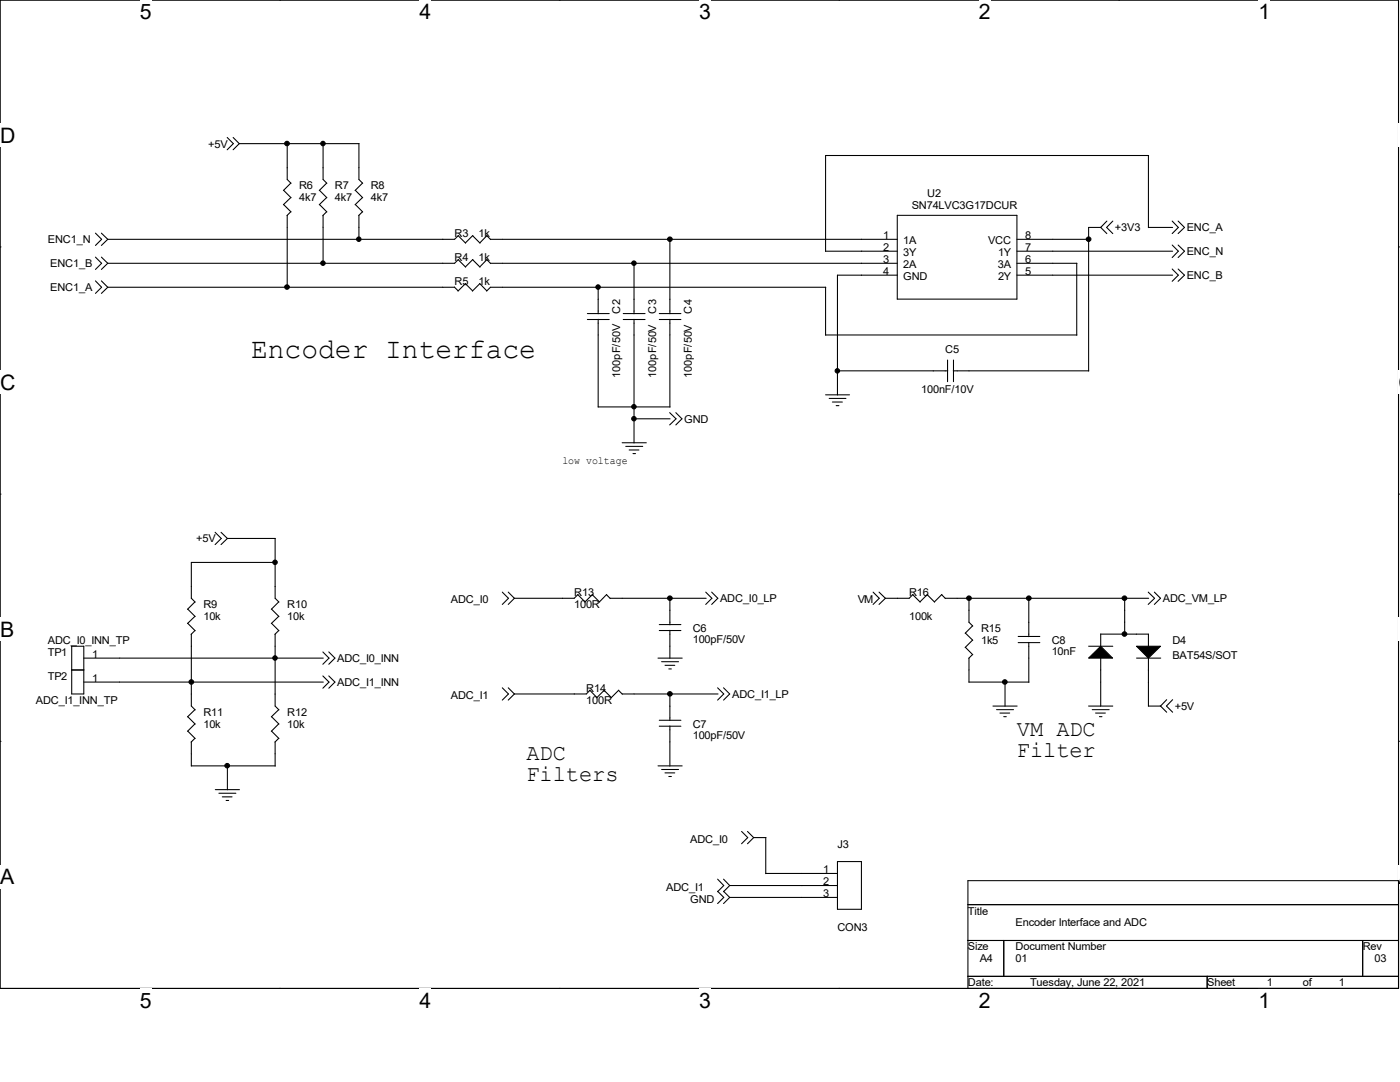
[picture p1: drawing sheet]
<svg xmlns="http://www.w3.org/2000/svg" width="279mm" height="216mm" viewBox="0 0 279 216" stroke-linecap="round" stroke-linejoin="round" font-family="sans-serif">
<path d="M0 0h279.1v197.2h-279.1z" fill="none" stroke="#000" stroke-width=".21"/>
<g fill="#fff">
<path d="M27.9 0h2.4v4.7h-2.4z"/>
<path d="M27.9 197.2h2.4v4.8h-2.4z"/>
</g>
<path d="M55.8 0h.1M55.8 197.2h.1" fill="none" stroke="#000" stroke-width=".21"/>
<g fill="#fff">
<path d="M83.7 0h2.4v4.7h-2.4z"/>
<path d="M83.7 197.2h2.4v4.8h-2.4z"/>
</g>
<path d="M111.6 0h.1M111.6 197.2h.1" fill="none" stroke="#000" stroke-width=".21"/>
<g fill="#fff">
<path d="M139.5 0h2.4v4.7h-2.4z"/>
<path d="M139.5 197.2h2.4v4.8h-2.4z"/>
</g>
<path d="M167.4 0h.1M167.4 197.2h.1" fill="none" stroke="#000" stroke-width=".21"/>
<g fill="#fff">
<path d="M195.3 0h2.4v4.7h-2.4z"/>
<path d="M195.3 197.2h2.4v4.8h-2.4z"/>
</g>
<path d="M223.3 0h.1M223.3 197.2h.1" fill="none" stroke="#000" stroke-width=".21"/>
<g fill="#fff">
<path d="M251.2 0h2.3v4.7h-2.3z"/>
<path d="M251.2 197.2h2.3v4.8h-2.3z"/>
<path d="M0 24.6h3v4.8h-3z"/>
<path d="M279.1 24.6h.3v4.8h-.3z"/>
<path d="M0 73.9h3v4.8h-3z"/>
<path d="M279.1 73.9h.3v4.8h-.3z"/>
</g>
<path d="M0 49.3h.1M279.1 49.3h.1" fill="none" stroke="#000" stroke-width=".21"/>
<g fill="#fff">
<path d="M0 123.2h2.8v4.8h-2.8z"/>
<path d="M279.1 123.2h.3v4.8h-.3z"/>
</g>
<path d="M0 98.6h.1M279.1 98.6h.1" fill="none" stroke="#000" stroke-width=".21"/>
<g fill="#fff">
<path d="M0 172.6h2.8v4.7h-2.8z"/>
<path d="M279 172.6h.4v4.7h-.4z"/>
</g>
<g fill="none" stroke="#000" stroke-width=".21">
<path d="M45.3 27.4l1.3 1.3-1.3 1.2M46.5 27.4l1.3 1.3M47.8 28.7l-1.3 1.2M47.8 28.7h23.8v7.1l.8 .8M56.6 38l1.5 1.5M57.3 28.7v7.1l.8 .8M58 36.5l-1.4 1.5M58 39.4l-1.4 1.5M63.8 38l1.4 1.5M64.5 28.7v7.1l.7 .8M65.2 36.5l-1.5 1.5M65.2 39.4l-1.5 1.5"/>
<path d="M70.9 38l1.5 1.5M72.3 36.5l-1.4 1.5M72.3 39.4l-1.4 1.5M229.2 31v14.4h4.8M229.2 31h-64.4v19.1h14.3M19 51.3l1.3 1.2-1.3 1.3M19 46.5l1.3 1.3-1.3 1.2M19 56l1.3 1.3-1.3 1.2M20.2 51.3l1.3 1.2M20.2 46.5l1.3 1.3M20.2 56l1.3 1.3M21.5 52.5l-1.3 1.3"/>
<path d="M21.5 47.8l-1.3 1.2M21.5 57.3l-1.3 1.2M21.5 57.3h69.2M56.6 40.8l1.5 1.5M57.3 43v14.4M58 42.2l-.7 .8M63.8 40.8l1.4 1.5M64.5 43v9.6M65.2 42.2l-.8 .8M70.9 40.8l1.5 1.5M71.6 43v4.8M72.3 42.2l-.7 .8"/>
<path d="M90.7 57.3l.7 .7M91.4 51.8l1.5 1.5M91.5 47l-.8 .8h-69.2M91.5 51.8l-.8 .7h-69.2M92.8 56.6l1.5 1.4M92.9 56.6l-1.5 1.5M94.3 47l1.5 1.5M94.3 51.8l1.5 1.5M94.4 47l-1.5 1.5-1.5-1.5M94.4 51.8l-1.5 1.5M95.7 56.6l1.5 1.4M95.8 56.6l-1.5 1.5"/>
<path d="M97.2 47l.7 .8M97.2 51.8l.7 .8M97.2 47l-1.4 1.5M97.2 51.8l-1.4 1.5M97.9 47.8h81.2M97.9 52.5h81.2M119.4 57.3v5.3M126.5 52.5v10.1M133.7 47.8v14.8M164.8 57.3v9.6M164.8 57.3h-66.9l-.8 .8M179.1 43h23.8v16.7h-23.8z"/>
<path d="M179.1 54.9h-12v23.9M202.9 47.8h14.4M202.9 50.1h31.1M202.9 52.5h12M202.9 54.9h31.1M214.9 52.5v14.4M219.7 45.4h-2.4v28.6M220.9 44.1l-1.2 1.3 1.2 1.2M222.1 44.1l-1.2 1.3 1.2 1.2M233.9 48.9l1.3 1.2-1.3 1.3M233.9 53.7l1.3 1.2-1.3 1.2M233.9 44.1l1.3 1.3-1.3 1.2"/>
<path d="M235.1 48.9l1.3 1.2-1.3 1.3M235.1 53.7l1.3 1.2-1.3 1.2M235.1 44.1l1.3 1.3-1.3 1.2M117.2 63.8h4.4M117.2 62.6h4.4M119.4 63.7v17.5M124.4 63.8h4.3M124.4 62.6h4.3M126.5 63.7v24.7M131.6 63.8h4.3M131.6 62.6h4.3M133.7 63.7v17.5"/>
<path d="M164.8 78.8h4.7M164.8 66.8h50.1M165.5 79.5h3.3M167.1 74h22M189.1 71.8v4.4M190.2 74h27.1M190.3 71.8v4.4M119.4 81.2h14.3M124.2 88.3h4.8M124.9 89.1h3.4M125.6 89.8h1.9M126.3 90.5h.5"/>
<path d="M126.5 83.6h7.2M133.6 82.3l1.3 1.3-1.3 1.2M134.9 82.3l1.2 1.3-1.2 1.2M166.1 80.2h2M166.9 80.9h.5M42.9 106.2l1.3 1.2-1.3 1.3M44.1 106.2l1.3 1.2M45.4 107.4l-1.3 1.3M45.4 107.4h9.5M54.9 107.4v12l.8 .7M54.9 112.2h-16.7v7.2l.7 .7M100.2 118.2l1.3 1.2-1.3 1.2"/>
<path d="M101.4 118.2l1.3 1.2M102.7 119.4l-1.3 1.2M115.3 118.7l1.5 1.4M115.4 118.6l-.8 .8h-11.9M118.2 118.7l1.5 1.4M118.2 118.6l-1.4 1.5M121 118.7l.8 .7M121.1 118.6l-1.5 1.5M121.8 119.4h19.1M133.7 119.4v5.3M140.8 118.2l1.3 1.2-1.3 1.2M142 118.2l1.3 1.2-1.3 1.2"/>
<path d="M174.2 118.2l1.3 1.2-1.3 1.2M175.4 118.2l1.3 1.2M176.7 119.4l-1.3 1.2M182.2 118.7l1.4 1.4M182.2 118.6l-.8 .8h-4.7M185 118.7l1.5 1.4M185.1 118.6l-1.5 1.5M187.9 118.7l.8 .7M188 118.6l-1.5 1.5M188.6 119.4h40.6M193.4 119.4v4.8l.7 .7M205.3 119.4v7.6"/>
<path d="M224.5 119.4v7.1M229.2 118.2l1.2 1.2-1.2 1.2M230.4 118.2l1.2 1.2-1.2 1.2M14.3 128.9h2.4v9.6h-2.4zM14.3 133.7h2.4M16.7 131.3h47.8M16.7 136.1h47.8M37.5 121.5l1.4 1.5M37.5 124.4l1.4 1.5M38.2 126.5v14.4l.7 .7M38.9 120.1l-1.5 1.5M38.9 123l-1.5 1.4"/>
<path d="M38.9 125.8l-.8 .8M54.2 121.5l1.5 1.5M54.2 124.4l1.5 1.5M54.9 126.5v14.4l.8 .7M55.6 120.1l-1.5 1.5M55.6 123l-1.5 1.4M55.6 125.8l-.7 .8M64.4 130.1l1.3 1.2-1.3 1.2M64.4 134.9l1.3 1.2-1.3 1.2M65.6 130.1l1.2 1.2-1.2 1.2M65.6 134.9l1.2 1.2-1.2 1.2M100.2 137.2l1.3 1.3-1.3 1.2"/>
<path d="M101.4 137.2l1.3 1.3M102.7 138.5l-1.3 1.2M117.7 137.8l1.5 1.4M117.8 137.7l-.8 .8h-14.3M120.6 137.8l1.4 1.4M120.6 137.7l-1.5 1.5M123.4 137.8l.8 .7M123.5 137.7l-1.5 1.5M124.2 138.5h19.1M131.3 131.3h4.8M131.6 125.8h4.3M131.6 124.6h4.3"/>
<path d="M132 132h3.4M132.7 132.8h2M133.5 133.5h.5M133.7 125.8v5.6M133.7 138.5v5.3M143.2 137.2l1.2 1.3-1.2 1.2M144.4 137.2l1.2 1.3-1.2 1.2M192.7 129.2l1.4 1.4M192.7 126.3l1.4 1.5M193.4 136.1h12M193.4 131.3v4.8M194.1 130.6l-.8 .8"/>
<path d="M194.1 124.9l-1.5 1.5M194.1 127.7l-1.5 1.5M200.6 136.1v4.8M203.2 128.2h4.3M203.2 127h4.3M205.3 128.2v7.9M217.3 128.9h4.8M219.7 126.5v2.4M219.7 131.3v9.6M219.7 126.5h9.5v2.5M226.8 131.3h4.8M229.2 131.3v9.6"/>
<path d="M232.8 139.6l-1.2 1.3 1.2 1.2M234 139.6l-1.2 1.3 1.2 1.2M0 147.9h.1M37.5 143l1.4 1.5M37.5 145.9l1.4 1.5M38.2 152.8h16.7M38.2 148v4.9M38.9 141.6l-1.5 1.4M38.9 144.4l-1.5 1.5M38.9 147.3l-.8 .8M43 157.6h4.8M43.7 158.3h3.4"/>
<path d="M44.4 159h1.9M45.1 159.7h.5M45.4 152.8v4.8M54.2 143l1.5 1.5M54.2 145.9l1.5 1.5M54.9 148v4.9M55.6 147.3l-.7 .8M55.6 141.6l-1.5 1.4M55.6 144.4l-1.5 1.5M131.3 152.8h4.8M131.6 144.9h4.3M131.6 143.7h4.3"/>
<path d="M132 153.5h3.4M132.7 154.2h2M133.5 154.9h.5M133.7 144.9v8M198.2 140.9h4.8M198.9 141.6h3.4M199.6 142.3h1.9M200.3 143h.5M217.3 140.9h4.8M218 141.6h3.4M218.7 142.3h1.9M219.4 143h.5"/>
<path d="M229.2 140.9h2.4M279.1 147.9h.1M143.2 175.4l1.2 1.3-1.2 1.2M143.2 177.8l1.2 1.3-1.2 1.2M144.4 175.4l1.2 1.3M144.4 177.8l1.2 1.3M145.6 176.7l-1.2 1.2M145.6 179.1l-1.2 1.2M145.6 176.7h21.5M145.6 179.1h21.5M148 165.9l1.2 1.2-1.2 1.3M149.2 165.9l1.2 1.2"/>
<path d="M150.4 167.1l-1.2 1.3M150.4 167.1h2.5M152.8 174.3h14.3M152.8 167.1v7.2M167.1 171.9h4.8v9.5h-4.8zM193.2 175.7h85.9v21.5h-85.9zM193.2 180.5h85.9M193.2 187.7h85.9M193.2 194.8h85.9M200.3 187.7v7.1M240.9 194.8v2.4M271.9 187.7v7.1"/>
</g>
<g fill="#000" stroke="#000" stroke-width=".21">
<path d="M217.3 131.3l2.4-2.4 2.3 2.4z" fill-rule="evenodd"/>
<path d="M226.8 128.9h4.8l-2.4 2.4z" fill-rule="evenodd"/>
<circle cx="57.3" cy="28.6" r=".46"/>
<circle cx="64.5" cy="28.6" r=".44"/>
<circle cx="57.3" cy="57.3" r=".46"/>
<circle cx="64.5" cy="52.5" r=".44"/>
<circle cx="71.6" cy="47.7" r=".44"/>
<circle cx="119.4" cy="57.3" r=".44"/>
<circle cx="126.5" cy="52.5" r=".44"/>
<circle cx="133.7" cy="47.7" r=".46"/>
<circle cx="217.3" cy="47.7" r=".46"/>
<circle cx="167.1" cy="74" r=".44"/>
<circle cx="126.5" cy="81.2" r=".44"/>
<circle cx="126.5" cy="83.5" r=".44"/>
<circle cx="54.9" cy="112.2" r=".44"/>
<circle cx="133.7" cy="119.4" r=".46"/>
<circle cx="193.4" cy="119.4" r=".46"/>
<circle cx="205.3" cy="119.4" r=".46"/>
<circle cx="224.4" cy="119.4" r=".46"/>
<circle cx="38.2" cy="136.1" r=".46"/>
<circle cx="54.9" cy="131.3" r=".44"/>
<circle cx="133.7" cy="138.5" r=".46"/>
<circle cx="200.5" cy="136.1" r=".46"/>
<circle cx="224.4" cy="126.5" r=".46"/>
<circle cx="45.3" cy="152.8" r=".46"/>
</g>
<text font-size="5.7" x="50.1" y="71.4">Encoder Interface</text>
<g font-size="4.5">
<text x="202.9" y="146.9">VM ADC</text>
<text x="105.1" y="151.6">ADC</text>
<text x="105.1" y="155.9">Filters</text>
<text x="202.9" y="151.1">Filter</text>
</g>
<g font-size="4.2">
<text x="27.9" y="3.8">5</text>
<text x="83.7" y="3.8">4</text>
<text x="139.5" y="3.8">3</text>
<text x="195.3" y="3.8">2</text>
<text x="251.2" y="3.8">1</text>
<text x="0" y="28.4">D</text>
<text x="0" y="77.7">C</text>
<text x="279.1" y="77.7">C</text>
<text x="0" y="127">B</text>
<text x="0" y="176.4">A</text>
<text x="279.1" y="176.4">A</text>
<text x="27.9" y="201">5</text>
<text x="83.7" y="201">4</text>
<text x="139.5" y="201">3</text>
<text x="195.3" y="201">2</text>
<text x="251.2" y="201">1</text>
</g>
<g font-size="2.2">
<text x="41.5" y="29.5">+5V</text>
<text x="59.7" y="37.8">R6</text>
<text x="59.7" y="40.2">4k7</text>
<text x="66.8" y="37.8">R7</text>
<text x="66.8" y="40.2">4k7</text>
<text x="74" y="37.8">R8</text>
<text x="74" y="40.2">4k7</text>
<text x="181.9" y="41.6">SN74LVC3G17DCUR</text>
<text x="185" y="39.2">U2</text>
<text x="90.7" y="47.4">R3</text>
<text x="95.5" y="47.4">1k</text>
<text x="176.2" y="47.7">1</text>
<text x="204.6" y="47.7">8</text>
<text x="222.5" y="46.1">+3V3</text>
<text x="236.9" y="46.1">ENC_A</text>
<text x="9.6" y="48.6">ENC1_N</text>
<text x="10" y="53.3">ENC1_B</text>
<text x="90.7" y="52.1">R4</text>
<text x="95.5" y="52.1">1k</text>
<text x="176.2" y="52.5">3</text>
<text x="176.2" y="50.1">2</text>
<text x="180.3" y="48.8">1A</text>
<text x="180.3" y="53.6">2A</text>
<text x="180.3" y="51.1">3Y</text>
<text x="197.2" y="48.8">VCC</text>
<text x="199.1" y="53.6">3A</text>
<text x="199.2" y="51.1">1Y</text>
<text x="204.6" y="50.1">7</text>
<text x="204.6" y="52.5">6</text>
<text x="236.9" y="50.9">ENC_N</text>
<text x="10" y="58.1">ENC1_A</text>
<text x="90.7" y="56.9">R5</text>
<text x="95.5" y="56.9">1k</text>
<text x="176.2" y="54.9">4</text>
<text x="180.3" y="55.9">GND</text>
<text x="199.2" y="55.9">2Y</text>
<text x="204.6" y="54.9">5</text>
<text x="236.9" y="55.7">ENC_B</text>
<text x="123.7" y="62.6" transform="rotate(-90 123.7 62.6)">C2</text>
<text x="130.9" y="62.6" transform="rotate(-90 130.9 62.6)">C3</text>
<text x="138.1" y="62.6" transform="rotate(-90 138.1 62.6)">C4</text>
<text x="188.6" y="70.5">C5</text>
<text x="123.7" y="75.4" transform="rotate(-90 123.7 75.4)">100pF/50V</text>
<text x="130.9" y="75.4" transform="rotate(-90 130.9 75.4)">100pF/50V</text>
<text x="138.1" y="75.4" transform="rotate(-90 138.1 75.4)">100pF/50V</text>
<text x="183.9" y="78.4">100nF/10V</text>
<text x="136.6" y="84.4">GND</text>
<text x="112.2" y="92.5">low voltage</text>
<text x="39.2" y="108.2">+5V</text>
<text x="114.6" y="119">R13</text>
<text x="181.4" y="119">R16</text>
<text x="40.6" y="121.4">R9</text>
<text x="40.6" y="123.7">10k</text>
<text x="57.3" y="121.4">R10</text>
<text x="57.3" y="123.7">10k</text>
<text x="90" y="120.4">ADC_I0</text>
<text x="114.6" y="121.4">100R</text>
<text x="143.7" y="120.2">ADC_I0_LP</text>
<text x="171.2" y="120.4">VM</text>
<text x="181.4" y="123.7">100k</text>
<text x="232.1" y="120.2">ADC_VM_LP</text>
<text x="9.6" y="130.9">TP1</text>
<text x="9.6" y="128.5">ADC_I0_INN_TP</text>
<text x="18.4" y="131.3">1</text>
<text x="138.3" y="126.2">C6</text>
<text x="138.3" y="128.3">100pF/50V</text>
<text x="195.8" y="126.2">R15</text>
<text x="195.8" y="128.5">1k5</text>
<text x="209.9" y="128.5">C8</text>
<text x="209.9" y="130.7">10nF</text>
<text x="234" y="128.5">D4</text>
<text x="234" y="131.4">BAT54S/SOT</text>
<text x="9.6" y="135.7">TP2</text>
<text x="18.4" y="136.1">1</text>
<text x="67.3" y="132.1">ADC_I0_INN</text>
<text x="67.3" y="136.9">ADC_I1_INN</text>
<text x="7.2" y="140.5">ADC_I1_INN_TP</text>
<text x="40.6" y="142.9">R11</text>
<text x="57.3" y="142.9">R12</text>
<text x="90" y="139.5">ADC_I1</text>
<text x="117" y="138.1">R14</text>
<text x="117" y="140.5">100R</text>
<text x="146.1" y="139.3">ADC_I1_LP</text>
<text x="234.4" y="141.6">+5V</text>
<text x="40.6" y="145.2">10k</text>
<text x="57.3" y="145.2">10k</text>
<text x="138.3" y="145.2">C7</text>
<text x="138.3" y="147.4">100pF/50V</text>
<text x="137.7" y="168.1">ADC_I0</text>
<text x="167.1" y="169.1">J3</text>
<text x="133" y="177.7">ADC_I1</text>
<text x="164.3" y="174.2">1</text>
<text x="164.3" y="176.7">2</text>
<text x="164.3" y="179">3</text>
<text x="137.7" y="180.1">GND</text>
<text x="167.1" y="185.8">CON3</text>
<text x="193.2" y="182.5">Title</text>
<text x="202.7" y="184.9">Encoder Interface and ADC</text>
<text x="193.2" y="189.7">Size</text>
<text x="202.7" y="189.7">Document Number</text>
<text x="271.9" y="189.7">Rev</text>
<text x="193.2" y="196.8">Date:</text>
<text x="195.5" y="192">A4</text>
<text x="202.7" y="192">01</text>
<text x="205.6" y="196.8">Tuesday, June 22, 2021</text>
<text x="240.9" y="196.8">Sheet</text>
<text x="252.9" y="196.8">1</text>
<text x="260" y="196.8">of</text>
<text x="267.2" y="196.8">1</text>
<text x="274.3" y="192">03</text>
</g>
</svg>
